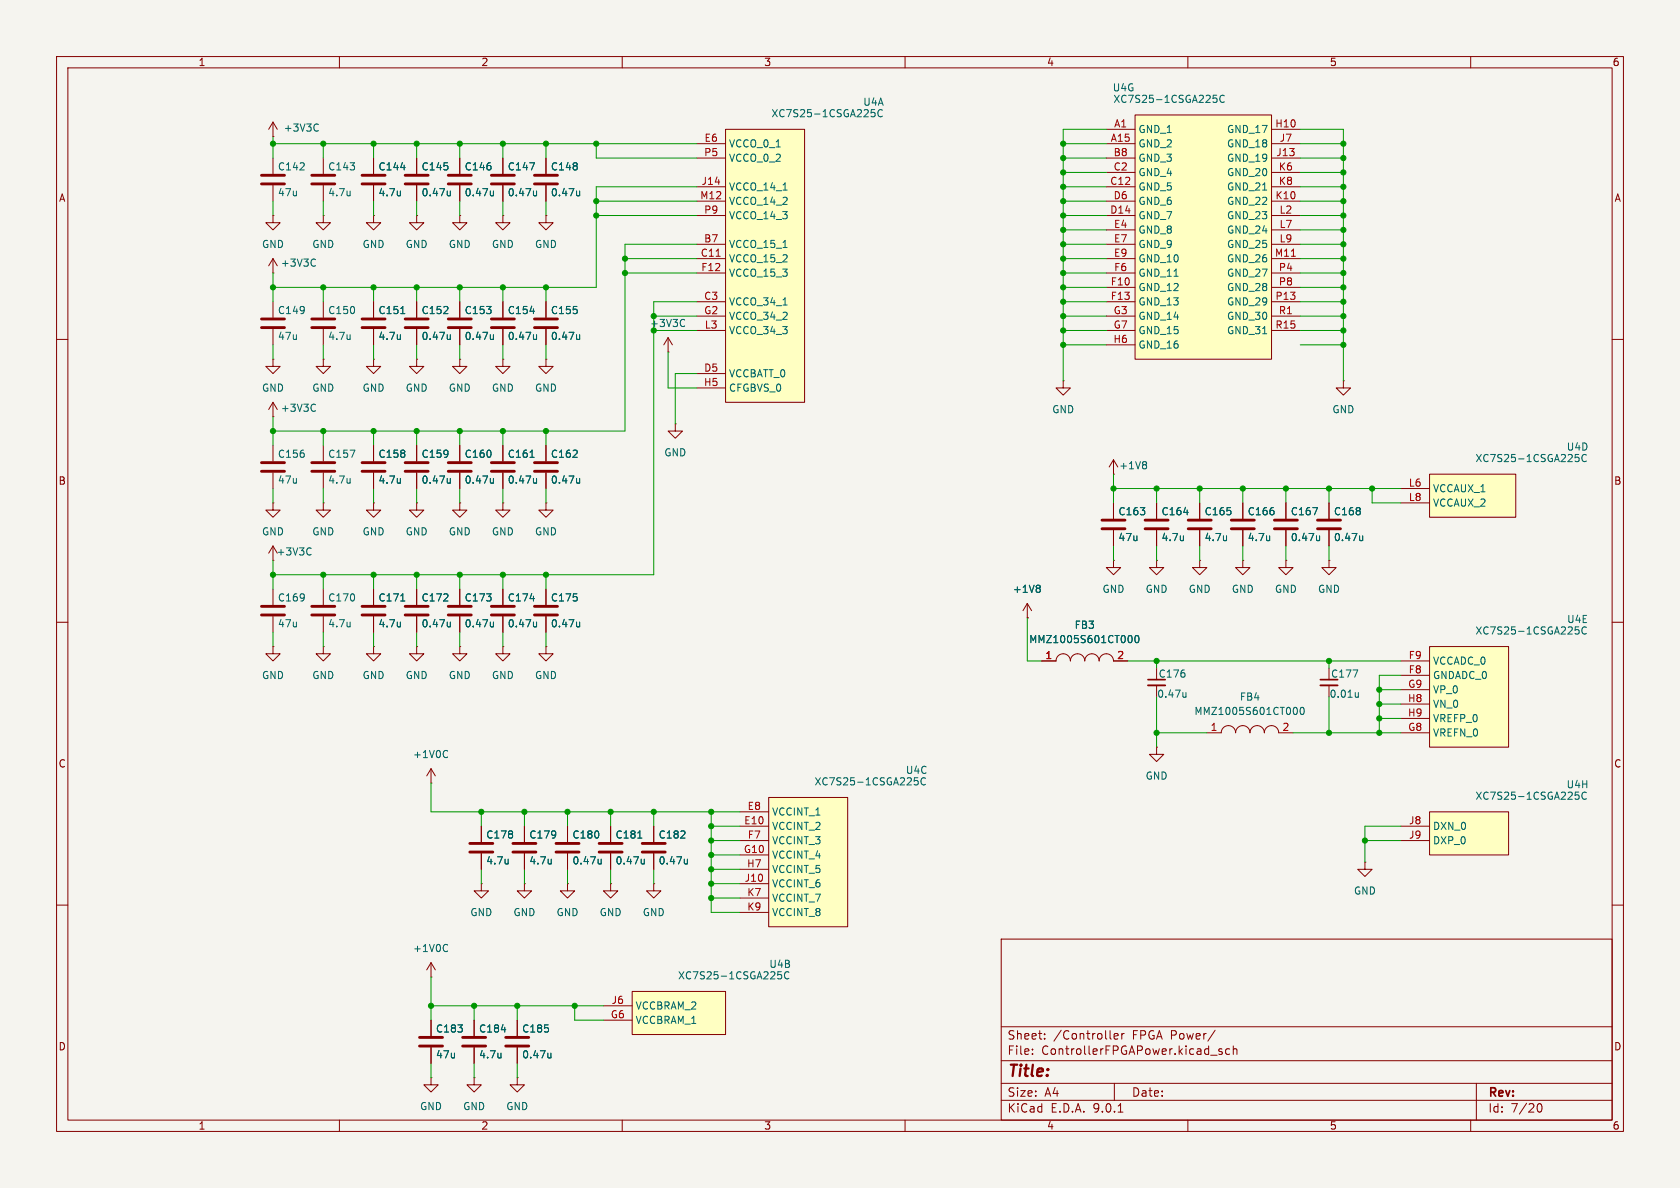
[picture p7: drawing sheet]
<svg xmlns="http://www.w3.org/2000/svg" width="297mm" height="210mm" viewBox="0 0 297 210" stroke-linecap="round" stroke-linejoin="round" font-family="sans-serif">
<path d="M0 0h297v210h-297z" fill="#f5f4ef" stroke="#f5f4ef" stroke-width=".18"/>
<g fill="none" stroke="#840000" stroke-width=".18">
<path d="M10 10h277v190h-277zM12 12h273v186h-273zM60 10v2M110 10v2M160 10v2M210 10v2M260 10v2M48.3 38.1v1.3h1.2l-1.2 1.2-1.3-1.2h1.3M48.3 38.1h.1M48.3 27.9v2.8M48.3 32.8v2.8M57.1 38.1v1.3h1.3l-1.3 1.2-1.2-1.2h1.2"/>
<path d="M57.1 38.1h.1M66 38.1v1.3h1.3l-1.3 1.2-1.2-1.2h1.2M66 38.1h.1M81.3 38.1v1.3h1.2l-1.2 1.2-1.3-1.2h1.3M81.3 38.1h.1M81.3 27.9v2.8M81.3 32.8v2.8M88.9 38.1v1.3h1.3l-1.3 1.2-1.3-1.2h1.3M88.9 38.1h.1M88.9 27.9v2.8M88.9 32.8v2.8M96.5 38.1v1.3h1.3l-1.3 1.2-1.3-1.2h1.3"/>
<path d="M96.5 38.1h.1M96.5 27.9v2.8M96.5 32.8v2.8M48.3 48.3h.1M48.3 45.7l-.8 1.3M48.3 45.7l.7 1.3M48.3 45.7v2.6M48.3 53.3v2.8M48.3 58.2v2.8M57.1 53.3v2.8M57.1 58.2v2.8M66 53.3v2.8"/>
<path d="M66 58.2v2.8M73.7 53.3v2.8M73.7 58.2v2.8M10 60h2M48.3 73.7h.1M48.3 63.5v1.3h1.2l-1.2 1.2-1.3-1.2h1.3M48.3 63.5h.1M48.3 71.1v2.6M48.3 78.7v2.8M48.3 71.1l-.8 1.3M48.3 71.1l.7 1.3M57.1 63.5v1.3h1.3l-1.3 1.2-1.2-1.2h1.2"/>
<path d="M57.1 63.5h.1M57.1 78.7v2.8M66 63.5v1.3h1.3l-1.3 1.2-1.2-1.2h1.2M66 63.5h.1M66 78.7v2.8M73.7 63.5v1.3h1.2l-1.2 1.2-1.3-1.2h1.3M73.7 63.5h.1M285 60h2M47.5 97.8l.8-1.3v2.6M48.3 99.1h.1M48.3 88.9v1.3h1.2l-1.2 1.2-1.3-1.2h1.3M48.3 88.9h.1"/>
<path d="M48.3 83.6v2.8M57.1 88.9v1.3h1.3l-1.3 1.2-1.2-1.2h1.2M57.1 88.9h.1M57.1 83.6v2.8M66 88.9v1.3h1.3l-1.3 1.2-1.2-1.2h1.2M66 88.9h.1M66 83.6v2.8M234.9 99.1v1.2h1.3l-1.3 1.3-1.2-1.3h1.2M234.9 99.1h.1M10 110h2M48.3 114.3v1.3h1.2l-1.2 1.2-1.3-1.2h1.3M48.3 114.3h.1"/>
<path d="M48.3 104.1v2.8M48.3 109v2.8M57.1 114.3v1.3h1.3l-1.3 1.2-1.2-1.2h1.2M57.1 114.3h.1M57.1 104.1v2.8M57.1 109v2.8M66 114.3v1.3h1.3l-1.3 1.2-1.2-1.2h1.2M66 114.3h.1M66 104.1v2.8M66 109v2.8M285 110h2M10 160h2"/>
<path d="M76.2 172.7h.1M76.2 170.2v2.5M76.2 170.2l-.8 1.3M76.2 170.2l.8 1.3M177 166h108v32h-108zM285 160h2M60 198v2M76.2 190.5v1.3h1.3l-1.3 1.2-1.3-1.2h1.3M76.2 190.5h.1M76.2 180.3v2.8M76.2 185.2v2.8M83.8 190.5v1.3h1.3l-1.3 1.2-1.3-1.2h1.3"/>
<path d="M83.8 190.5h.1M83.8 180.3v2.8M83.8 185.2v2.8M91.4 190.5v1.3h1.3l-1.3 1.2-1.2-1.2h1.2M91.4 190.5h.1M91.4 180.3v2.8M91.4 185.2v2.8M110 198v2M160 198v2M177 194.5h108M177 191.5h108M177 187.5h108"/>
<path d="M177 181.5h108M182.5 186.3v.1M182.5 185.5v.1M184.7 183.6v.1M184.7 182.8v.1M197 183.2l.7-.1-.1-.3-.4-.1-.2 .2v.7h.6M197 191.5v3M197.7 196.6h.8M198.3 182.7v1M198.7 182.7l-.2 .1-.2 .2M210 198v2M214.8 182.1l-1.3 2"/>
<path d="M216 185.5l-.3-.1-.2 .2v.2l.5 .2v.3h-.5M217.4 185.5l-.4-.1-.3 .3v.4l.1 .2h.6M218 185.5l.2-.1 .4 .1 .1 .9M218 184.9v1.5M260 198v2M261 191.5v6.5M271.7 195.7l.2-.5 .2-.1a.81 .81 0 0 1 .6 .6 .81 .81 0 0 1-.3 .8h-.4l-.3-.5"/>
</g>
<g fill="none" stroke="#840000" stroke-width=".51">
<path d="M46.2 31h4.1M46.2 32.5h4.1M79.2 31h4.1M79.2 32.5h4.1M86.9 31h4M86.9 32.5h4M94.5 31h4.1M94.5 32.5h4.1M46.2 56.4h4.1M46.2 57.9h4.1M55.1 56.4h4.1M55.1 57.9h4.1"/>
<path d="M64 56.4h4.1M64 57.9h4.1M71.6 56.4h4.1M71.6 57.9h4.1M46.2 81.8h4.1M46.2 83.3h4.1M55.1 81.8h4.1M55.1 83.3h4.1M64 81.8h4.1M64 83.3h4.1M46.2 107.2h4.1M46.2 108.7h4.1"/>
<path d="M55.1 107.2h4.1M55.1 108.7h4.1M64 107.2h4.1M64 108.7h4.1M74.2 183.4h4M74.2 184.9h4M81.8 183.4h4.1M81.8 184.9h4.1M89.4 183.4h4.1M89.4 184.9h4.1"/>
</g>
<g fill="none" stroke="#006464" stroke-width=".18">
<path d="M87.2 34.5l-.3 .1M87.2 33.8v.8M93.6 28.8h.9l-.6 1.2M94.9 33.8v.8M94.9 34.5l-.4 .1M102.5 34.5l-.4 .1M102.5 33.8v.8M55.5 45.8l.3 .1M55.8 46.9l-.3 .2M61.9 59.2v.8M61.9 59.9l-.1 .1M70.8 59.2v.8"/>
<path d="M70.8 59.9l-.1 .1M70.8 55.4h.8M79.6 59.2v.8M79.6 59.9l-.3 .1M55.5 71.4l.3 .2M55.8 72.6l-.3 .1M61.9 79.6h.8l-.5 1.2M54.8 96.8l.2 .2M55 98l-.2 .1M61.9 84.6v.8M61.9 85.3l-.1 .1M70.8 84.6v.8"/>
<path d="M70.8 85.3l-.1 .1M61.9 110v.8M61.9 110.7l-.1 .1M70.8 110v.8M70.8 110.7l-.1 .1M70.8 106.2h.8M78.9 166.9l.2 .2M79.1 168.1l-.2 .1M88.6 186.2v.8M88.6 186.9l-.1 .1M88.6 182h.8M97.4 186.2v.8"/>
<path d="M97.4 186.9l-.4 .1"/>
</g>
<path d="M200.7 20.3h24.1v43.2h-24.1z" fill="#ffffc2"/>
<g fill="none" stroke="#840000" stroke-width=".18">
<path d="M195.6 22.9h5.1M195.6 25.4h5.1M195.6 27.9h5.1M195.6 30.5h5.1M195.6 33h5.1M195.6 35.6h5.1M195.6 38.1h5.1M200.7 20.3h24.1v43.2h-24.1zM224.8 22.9h5.1M224.8 25.4h5.1M224.8 27.9h5.1M224.8 30.5h5.1"/>
<path d="M224.8 33h5.1M224.8 35.6h5.1M224.8 38.1h5.1M195.6 40.6h5.1M195.6 43.2h5.1M195.6 45.7h5.1M195.6 48.3h5.1M195.6 50.8h5.1M195.6 53.3h5.1M195.6 55.9h5.1M195.6 58.4h5.1M224.8 40.6h5.1"/>
<path d="M224.8 43.2h5.1M224.8 45.7h5.1M224.8 48.3h5.1M224.8 50.8h5.1M224.8 53.3h5.1M224.8 55.9h5.1M224.8 58.4h5.1M195.6 61h5.1"/>
</g>
<path d="M228.3 45.3h.7" fill="none" stroke="#a90000" stroke-width=".18"/>
<path d="M214.5 16.8h.6M214.6 17.3h.3l.3 .3-.1 .4-.5 .1M216.4 17a.6 .6 0 0 0-.8 .4 .6 .6 0 0 0 .6 .7l.2-.1" fill="none" stroke="#006464" stroke-width=".18"/>
<path d="M135.9 141h14v22.8h-14z" fill="#ffffc2"/>
<g fill="none" stroke="#840000" stroke-width=".18">
<path d="M196.8 99.1v1.2h1.3l-1.3 1.3-1.2-1.3h1.2M196.8 99.1h.1M204.5 99.1v1.2h1.2l-1.2 1.3-1.3-1.3h1.3M204.5 99.1h.1M234.9 88.9v2.8M234.9 93.7v2.8M181.6 109.2h.1M181.6 106.7l-.8 1.3M181.6 106.7l.8 1.3M181.6 106.7v2.5M184.1 116.8h2.6a1.27 1.27 0 0 1 1.3-1.2 1.27 1.27 0 0 1 1.2 1.2 1.27 1.27 0 0 1 1.3-1.2 1.27 1.27 0 0 1 1.3 1.2 1.27 1.27 0 0 1 1.2-1.2 1.27 1.27 0 0 1 1.3 1.2 1.27 1.27 0 0 1 1.3-1.2 1.27 1.27 0 0 1 1.2 1.2h2.6M204.5 132.1v1.3h1.2l-1.2 1.2-1.3-1.2h1.3"/>
<path d="M204.5 132.1h.1M204.5 121.2v2M130.8 143.5h5.1M130.8 146.1h5.1M130.8 148.6h5.1M130.8 151.1h5.1M130.8 153.7h5.1M130.8 156.2h5.1M130.8 158.8h5.1M135.9 141h14v22.8h-14zM130.8 161.3h5.1"/>
</g>
<path d="M240.9 94.7v.9M240.9 95.5l-.4 .1M183.7 103.4l.2 .3-.2 .3 .2 .2v.3l-.2 .2M199.7 112.3a.68 .68 0 0 1 .5 .7 .68 .68 0 0 1-.5 .6M200.8 112.4l.1-.1a.68 .68 0 0 1 .5 .7 .68 .68 0 0 1-.5 .6 .84 .84 0 0 1-.1-1.2zM161.8 138h.3l.2 .2-.1 .5-.4 .1M163.1 137.5a.61 .61 0 0 0-.3 .8 .61 .61 0 0 0 .8 .3M209.7 122.4v.9M209.7 123.1l-.4 .2" fill="none" stroke="#006464" stroke-width=".18"/>
<path d="M202.9 120.1h3.1" fill="none" stroke="#840000" stroke-width=".3"/>
<path d="M202.9 121.2h3.1" fill="none" stroke="#840000" stroke-width=".33"/>
<path d="M232.9 91.9h4.1M232.9 93.5h4.1" fill="none" stroke="#840000" stroke-width=".51"/>
<path d="M128.3 22.9h13.9v48.2h-13.9z" fill="#ffffc2"/>
<g fill="none" stroke="#840000" stroke-width=".18">
<path d="M123.2 25.4h5.1M123.2 27.9h5.1M123.2 33h5.1M123.2 35.6h5.1M123.2 38.1h5.1M128.3 22.9h13.9v48.2h-13.9zM123.2 43.2h5.1M123.2 45.7h5.1M123.2 48.3h5.1M123.2 53.3h5.1M123.2 55.9h5.1M123.2 58.4h5.1"/>
<path d="M123.2 66h5.1M123.2 68.6h5.1"/>
</g>
<path d="M154.2 19.9h.3l.2 .2-.1 .4-.4 .1M155.4 19.4a.61 .61 0 0 0-.2 .8 .61 .61 0 0 0 .8 .3M138.4 33.6h.8M138.4 43.8h.8M138.4 53.9h.8" fill="none" stroke="#006464" stroke-width=".18"/>
<path d="M126.6 45.3h.7" fill="none" stroke="#a90000" stroke-width=".18"/>
<path d="M252.7 143.5h14v7.6h-14z" fill="#ffffc2"/>
<path d="M234.9 121.2v2M247.6 146.1h5.1M247.6 148.6h5.1M252.7 143.5h14v7.6h-14z" fill="none" stroke="#840000" stroke-width=".18"/>
<path d="M239.2 118.4h.8l-.5 1.3M240.1 122.4v.9M240.1 123.1l-.3 .2M278.6 140.5h.3l.3 .3-.1 .4-.5 .1M279.9 140.1a.61 .61 0 0 0-.3 .8 .61 .61 0 0 0 .8 .3" fill="none" stroke="#006464" stroke-width=".18"/>
<path d="M233.4 120.1h3.1" fill="none" stroke="#840000" stroke-width=".3"/>
<path d="M233.4 121.2h3.1" fill="none" stroke="#840000" stroke-width=".33"/>
<path d="M252.7 114.3h14v17.8h-14z" fill="#ffffc2"/>
<path d="M247.6 116.8h5.1M247.6 119.4h5.1M252.7 114.3h14v17.8h-14zM247.6 121.9h5.1M247.6 124.5h5.1M247.6 127h5.1M247.6 129.5h5.1" fill="none" stroke="#840000" stroke-width=".18"/>
<path d="M278.6 111.3h.3l.3 .2-.1 .5-.5 .1M279.9 110.9a.61 .61 0 0 0-.3 .8 .61 .61 0 0 0 .8 .3" fill="none" stroke="#006464" stroke-width=".18"/>
<path d="M252.7 83.8h15.3v7.6h-15.3z" fill="#ffffc2"/>
<g fill="none" stroke="#840000" stroke-width=".18">
<path d="M212.1 99.1v1.2h1.3l-1.3 1.3-1.3-1.3h1.3M212.1 99.1h.1M219.7 99.1v1.2h1.3l-1.3 1.3-1.3-1.3h1.3M219.7 99.1h.1M227.3 99.1v1.2h1.3l-1.3 1.3-1.2-1.3h1.2M227.3 99.1h.1M247.6 86.4h5.1M247.6 88.9h5.1M252.7 83.8h15.3v7.6h-15.3zM213.4 129.5h2.5a1.27 1.27 0 0 1 1.3-1.2 1.27 1.27 0 0 1 1.2 1.2 1.27 1.27 0 0 1 1.3-1.2 1.27 1.27 0 0 1 1.3 1.2 1.27 1.27 0 0 1 1.2-1.2 1.27 1.27 0 0 1 1.3 1.2 1.27 1.27 0 0 1 1.3-1.2 1.27 1.27 0 0 1 1.3 1.2h2.5M85.1 156.2v1.3h1.3l-1.3 1.3-1.3-1.3h1.3M85.1 156.2h.1"/>
<path d="M92.7 156.2v1.3h1.3l-1.3 1.3-1.3-1.3h1.3M92.7 156.2h.1M92.7 146.1v2.7M92.7 150.9v2.8M100.3 156.2v1.3h1.3l-1.3 1.3-1.2-1.3h1.2M100.3 156.2h.1M100.3 146.1v2.7M100.3 150.9v2.8M107.9 156.2v1.3h1.3l-1.3 1.3-1.2-1.3h1.2M107.9 156.2h.1M107.9 146.1v2.7M107.9 150.9v2.8"/>
<path d="M115.6 146.1v2.7M115.6 150.9v2.8M241.3 152.4v1.3h1.3l-1.3 1.2-1.3-1.2h1.3M241.3 152.4h.1"/>
</g>
<g fill="none" stroke="#006464" stroke-width=".18">
<path d="M278.6 80.8h.3l.3 .3-.1 .4-.5 .1M279.9 80.4a.61 .61 0 0 0-.3 .8 .61 .61 0 0 0 .8 .3M228.9 125a.68 .68 0 0 1 .5 .7 .68 .68 0 0 1-.5 .6M230 125.1l.1-.1a.68 .68 0 0 1 .5 .7 .68 .68 0 0 1-.5 .6 .84 .84 0 0 1-.1-1.2zM97.5 151.9v.8M97.5 152.6l-.1 .1M106.3 151.9v.8M106.3 152.6l-.4 .1M112.8 148.2h.7M113.9 152.6l-.4 .1M113.9 151.9v.8M121.5 152.6l-.3 .1"/>
<path d="M121.5 151.9v.8"/>
</g>
<path d="M90.7 149.1h4M90.7 150.6h4M98.3 149.1h4.1M98.3 150.6h4.1M105.9 149.1h4.1M105.9 150.6h4.1M113.5 149.1h4.1M113.5 150.6h4.1" fill="none" stroke="#840000" stroke-width=".51"/>
<path d="M111.8 175.3h16.5v7.6h-16.5z" fill="#ffffc2"/>
<g fill="none" stroke="#840000" stroke-width=".18">
<path d="M48.3 24.1h.1M48.3 21.6l-.8 1.3M48.3 21.6l.7 1.3M48.3 21.6v2.5M57.1 27.9v2.8M57.1 32.8v2.8M66 27.9v2.8M66 32.8v2.8M73.7 38.1v1.3h1.2l-1.2 1.2-1.3-1.2h1.3M73.7 38.1h.1M73.7 27.9v2.8M73.7 32.8v2.8"/>
<path d="M81.3 27.9v2.8M81.3 32.8v2.8M88.9 27.9v2.8M88.9 32.8v2.8M96.5 27.9v2.8M96.5 32.8v2.8M66 53.3v2.8M66 58.2v2.8M73.7 53.3v2.8M73.7 58.2v2.8M81.3 53.3v2.8M81.3 58.2v2.8"/>
<path d="M88.9 53.3v2.8M88.9 58.2v2.8M96.5 53.3v2.8M96.5 58.2v2.8M118.1 59.7l-.8 1.3M118.1 59.7l.8 1.3M118.1 59.7v2.5M66 78.7v2.8M73.7 78.7v2.8M81.3 63.5v1.3h1.2l-1.2 1.2-1.3-1.2h1.3M81.3 63.5h.1M81.3 78.7v2.8"/>
<path d="M88.9 63.5v1.3h1.3l-1.3 1.2-1.3-1.2h1.3M88.9 63.5h.1M88.9 78.7v2.8M96.5 63.5v1.3h1.3l-1.3 1.2-1.3-1.2h1.3M96.5 63.5h.1M96.5 78.7v2.8M118.1 62.2h.1M119.4 74.9v1.3h1.2l-1.2 1.3-1.3-1.3h1.3M119.4 74.9h.1M188 67.3v1.3h-1.3l1.3 1.3 1.2-1.3h-1.2M188 67.3h.1M237.5 67.3v1.3h1.3l-1.3 1.3-1.3-1.3h1.3"/>
<path d="M237.5 67.3h.1M66 83.6v2.8M73.7 88.9v1.3h1.2l-1.2 1.2-1.3-1.2h1.3M73.7 88.9h.1M73.7 83.6v2.8M81.3 88.9v1.3h1.2l-1.2 1.2-1.3-1.2h1.3M81.3 88.9h.1M81.3 83.6v2.8M88.9 88.9v1.3h1.3l-1.3 1.2-1.3-1.2h1.3M88.9 88.9h.1M88.9 83.6v2.8M96.5 88.9v1.3h1.3l-1.3 1.2-1.3-1.2h1.3"/>
<path d="M96.5 88.9h.1M96.5 83.6v2.8M196.8 83.8h.1M196.8 81.3l-.7 1.3M196.8 81.3l.8 1.3M196.8 81.3v2.5M196.8 88.9v2.8M196.8 93.7v2.8M204.5 88.9v2.8M204.5 93.7v2.8M212.1 88.9v2.8M212.1 93.7v2.8"/>
<path d="M219.7 88.9v2.8M219.7 93.7v2.8M227.3 88.9v2.8M227.3 93.7v2.8M234.9 88.9v2.8M234.9 93.7v2.8M66 104.1v2.8M66 109v2.8M73.7 114.3v1.3h1.2l-1.2 1.2-1.3-1.2h1.3M73.7 114.3h.1M73.7 104.1v2.8M73.7 109v2.8"/>
<path d="M81.3 114.3v1.3h1.2l-1.2 1.2-1.3-1.2h1.3M81.3 114.3h.1M81.3 104.1v2.8M81.3 109v2.8M88.9 114.3v1.3h1.3l-1.3 1.2-1.3-1.2h1.3M88.9 114.3h.1M88.9 104.1v2.8M88.9 109v2.8M96.5 114.3v1.3h1.3l-1.3 1.2-1.3-1.2h1.3M96.5 114.3h.1M96.5 104.1v2.8M96.5 109v2.8"/>
<path d="M181.6 109.2h.1M184.1 116.8h2.6M196.8 116.8h2.6M76.2 138.4h.1M76.2 135.9l-.8 1.3M76.2 135.9l.8 1.3M76.2 135.9v2.5M85.1 146.1v2.7M85.1 150.9v2.8M92.7 146.1v2.7M92.7 150.9v2.8M100.3 146.1v2.7"/>
<path d="M100.3 150.9v2.8M107.9 146.1v2.7M107.9 150.9v2.8M115.6 156.2v1.3h1.2l-1.2 1.3-1.3-1.3h1.3M115.6 156.2h.1M115.6 146.1v2.7M115.6 150.9v2.8M106.7 177.8h5.1M111.8 175.3h16.5v7.6h-16.5zM76.2 180.3v2.8M76.2 185.2v2.8M83.8 180.3v2.8"/>
<path d="M83.8 185.2v2.8M91.4 180.3v2.8M91.4 185.2v2.8M106.7 180.3h5.1"/>
</g>
<g fill="none" stroke="#006464" stroke-width=".18">
<path d="M56 21.9l.3 .1M56.3 23.1l-.3 .1M61.9 33.8v.8M61.9 34.5l-.1 .1M70.8 33.8v.8M70.8 34.5l-.1 .1M70.8 29.6h.8M79.6 33.8v.8M79.6 34.5l-.3 .1M87.2 33.8v.8M87.2 34.5l-.3 .1M93.6 28.8h.9l-.6 1.2"/>
<path d="M94.9 33.8v.8M94.9 34.5l-.4 .1M102.5 33.8v.8M102.5 34.5l-.4 .1M70.8 59.2v.8M70.8 59.9l-.1 .1M70.8 55.4h.8M79.6 59.2v.8M79.6 59.9l-.3 .1M87.2 59.2v.8M87.2 59.9l-.3 .1M93.7 55h.8"/>
<path d="M94.9 59.2v.8M94.9 59.9l-.4 .1M102.5 59.2v.8M102.5 59.9l-.4 .1M120.8 56.5l.2 .1M121 57.6l-.2 .1M70.8 84.6v.8M70.8 85.3l-.1 .1M79.6 84.6v.8M79.6 85.3l-.3 .1M87.2 85.3l-.3 .1M87.2 84.6v.8"/>
<path d="M93.7 80.8h.7M94.9 85.3l-.4 .1M94.9 84.6v.8M102.5 85.3l-.4 .1M102.5 84.6v.8M202.5 81.6l.2 .2-.2 .3 .2 .3v.2l-.2 .3M209.2 94.7v.9M209.2 95.5h.1M209.3 90.6h.8M216.8 94.7v.9M216.8 95.5h.1M224.5 94.7v.9"/>
<path d="M224.5 95.5h-.1M232.1 89.7h.8l-.5 1.3M233.3 94.7v.9M233.3 95.5l-.4 .1M240.9 95.5l-.4 .1M240.9 94.7v.9M70.8 110v.8M70.8 110.7l-.1 .1M70.8 106.2h.8M79.6 110v.8M79.6 110.7l-.3 .1M87.2 110v.8"/>
<path d="M87.2 110.7l-.3 .1M93.7 105.8h.8M94.9 110.7l-.4 .1M94.9 110v.8M102.5 110.7l-.4 .1M102.5 110v.8M183.7 103.4l.2 .3-.2 .3 .2 .2v.3l-.2 .2M199.7 112.3a.68 .68 0 0 1 .5 .7 .68 .68 0 0 1-.5 .6M200.8 112.4l.1-.1a.68 .68 0 0 1 .5 .7 .68 .68 0 0 1-.5 .6 .84 .84 0 0 1-.1-1.2zM78.9 132.7l.2 .1M79.1 133.8l-.2 .1M89.8 151.9v.8"/>
<path d="M89.8 152.6v.1M97.5 151.9v.8M97.5 152.6l-.1 .1M106.3 151.9v.8M106.3 152.6l-.4 .1M112.8 148.2h.7M113.9 152.6l-.4 .1M113.9 151.9v.8M121.5 152.6l-.3 .1M121.5 151.9v.8M137.7 172.3h.3l.2 .2-.1 .5h-.4M138.9 171.8a.61 .61 0 0 0-.2 .8 .61 .61 0 0 0 .8 .3"/>
<path d="M88.6 186.2v.8M88.6 186.9l-.1 .1M88.6 182h.8M97.4 186.2v.8M97.4 186.9l-.4 .1"/>
</g>
<g fill="none" stroke="#840000" stroke-width=".51">
<path d="M55.1 31h4.1M55.1 32.5h4.1M64 31h4.1M64 32.5h4.1M71.6 31h4.1M71.6 32.5h4.1M79.2 56.4h4.1M79.2 57.9h4.1M86.9 56.4h4M86.9 57.9h4M94.5 56.4h4.1M94.5 57.9h4.1"/>
<path d="M71.6 81.8h4.1M71.6 83.3h4.1M79.2 81.8h4.1M79.2 83.3h4.1M86.9 81.8h4M86.9 83.3h4M94.5 81.8h4.1M94.5 83.3h4.1M194.8 91.9h4.1M194.8 93.5h4.1M202.4 91.9h4.1M202.4 93.5h4.1"/>
<path d="M210.1 91.9h4M210.1 93.5h4M217.7 91.9h4M217.7 93.5h4M225.3 91.9h4.1M225.3 93.5h4.1M71.6 107.2h4.1M71.6 108.7h4.1M79.2 107.2h4.1M79.2 108.7h4.1M86.9 107.2h4M86.9 108.7h4"/>
<path d="M94.5 107.2h4.1M94.5 108.7h4.1M83.1 149.1h4M83.1 150.6h4"/>
</g>
<g fill="none" stroke="#009600" stroke-width=".18">
<path d="M48.3 25.4h74.9M48.3 24.1v3.8M48.3 35.6v2.5M57.1 25.4v2.5M57.1 35.6v2.5M66 25.4v2.5M66 35.6v2.5M73.7 25.4v2.5M73.7 35.6v2.5M81.3 25.4v2.5M81.3 35.6v2.5M88.9 25.4v2.5"/>
<path d="M88.9 35.6v2.5M96.5 25.4v2.5M96.5 35.6v2.5M105.4 25.4v2.5h17.8M105.4 38.1h17.8M105.4 35.6h17.8M123.2 33h-17.8v17.8h-57.1M188 27.9h7.6M188 38.1h7.6M188 35.6h7.6M188 33h7.6M188 25.4h7.6"/>
<path d="M188 30.5h7.6M195.6 22.9h-7.6v44.4M229.9 27.9h7.6M229.9 38.1h7.6M229.9 22.9h7.6v44.4M229.9 35.6h7.6M229.9 33h7.6M229.9 25.4h7.6M229.9 30.5h7.6M48.3 48.3v5M57.1 50.8v2.5M66 50.8v2.5"/>
<path d="M73.7 50.8v2.5M81.3 50.8v2.5M88.9 50.8v2.5M96.5 50.8v2.5M110.5 45.7h12.7M110.5 48.3h12.7M115.6 58.4h7.6M115.6 55.9h7.6M123.2 53.3h-7.6v48.3h-67.3M123.2 43.2h-12.7v33h-62.2M188 40.6h7.6M188 58.4h7.6"/>
<path d="M188 53.3h7.6M188 55.9h7.6M188 50.8h7.6M188 45.7h7.6M188 48.3h7.6M188 43.2h7.6M229.9 40.6h7.6M229.9 58.4h7.6M229.9 53.3h7.6M229.9 55.9h7.6M229.9 50.8h7.6M229.9 45.7h7.6"/>
<path d="M229.9 48.3h7.6M229.9 43.2h7.6M48.3 61v2.5M48.3 73.7v5M57.1 61v2.5M57.1 76.2v2.5M66 61v2.5M66 76.2v2.5M73.7 61v2.5M73.7 76.2v2.5M81.3 61v2.5M81.3 76.2v2.5"/>
<path d="M88.9 61v2.5M88.9 76.2v2.5M96.5 61v2.5M96.5 76.2v2.5M118.1 62.2v6.4h5.1M123.2 66h-3.8v8.9M188 61h7.6M229.9 61h7.6M48.3 86.4v2.5M48.3 99.1v5M57.1 86.4v2.5M66 86.4v2.5"/>
<path d="M73.7 86.4v2.5M81.3 86.4v2.5M88.9 86.4v2.5M96.5 86.4v2.5M196.8 86.4h50.8M196.8 83.8v5.1M196.8 96.5v2.6M204.5 86.4v2.5M204.5 96.5v2.6M212.1 86.4v2.5M212.1 96.5v2.6M219.7 86.4v2.5"/>
<path d="M219.7 96.5v2.6M227.3 86.4v2.5M227.3 96.5v2.6M234.9 86.4v2.5M234.9 96.5v2.6M242.6 86.4v2.5h5M48.3 111.8v2.5M57.1 101.6v2.5M57.1 111.8v2.5M66 101.6v2.5M66 111.8v2.5M73.7 101.6v2.5"/>
<path d="M73.7 111.8v2.5M81.3 101.6v2.5M81.3 111.8v2.5M88.9 101.6v2.5M88.9 111.8v2.5M96.5 101.6v2.5M96.5 111.8v2.5M181.6 109.2v7.6h2.5M199.4 116.8h48.2M204.5 116.8v1.3M234.9 116.8v1.3M247.6 119.4h-3.8v10.1"/>
<path d="M76.2 138.4v5.1h54.6M204.5 123.2v8.9M204.5 129.5h8.9M228.6 129.5h19M234.9 123.2v6.3M243.8 127h3.8M243.8 121.9h3.8M243.8 124.5h3.8M85.1 143.5v2.6M85.1 153.7v2.5M92.7 143.5v2.6M92.7 153.7v2.5"/>
<path d="M100.3 143.5v2.6M100.3 153.7v2.5M107.9 143.5v2.6M107.9 153.7v2.5M115.6 143.5v2.6M115.6 153.7v2.5M125.7 146.1h5.1M125.7 148.6h5.1M125.7 143.5v17.8h5.1M125.7 158.8h5.1M125.7 153.7h5.1M125.7 156.2h5.1"/>
<path d="M125.7 151.1h5.1M241.3 148.6h6.3M247.6 146.1h-6.3v6.3M76.2 172.7v7.6M76.2 177.8h30.5M83.8 177.8v2.5M91.4 177.8v2.5M101.6 177.8v2.5h5.1M76.2 188v2.5M83.8 188v2.5M91.4 188v2.5"/>
</g>
<g fill="#009600" stroke="#009600" stroke-width=".18">
<circle cx="96.5" cy="76.2" r=".46"/>
<circle cx="88.9" cy="76.2" r=".46"/>
<circle cx="81.3" cy="76.2" r=".46"/>
<circle cx="73.7" cy="76.2" r=".46"/>
<circle cx="92.7" cy="143.5" r=".46"/>
<circle cx="88.9" cy="101.6" r=".46"/>
<circle cx="96.5" cy="101.6" r=".46"/>
<circle cx="81.3" cy="101.6" r=".46"/>
<circle cx="73.7" cy="101.6" r=".46"/>
<circle cx="115.6" cy="58.4" r=".46"/>
<circle cx="115.6" cy="55.9" r=".46"/>
<circle cx="73.7" cy="25.4" r=".46"/>
<circle cx="81.3" cy="25.4" r=".46"/>
<circle cx="57.1" cy="25.4" r=".46"/>
<circle cx="66" cy="25.4" r=".46"/>
<circle cx="48.3" cy="25.4" r=".46"/>
<circle cx="66" cy="101.6" r=".46"/>
<circle cx="66" cy="76.2" r=".46"/>
<circle cx="48.3" cy="101.6" r=".46"/>
<circle cx="57.1" cy="76.2" r=".46"/>
<circle cx="48.3" cy="76.2" r=".46"/>
<circle cx="57.1" cy="101.6" r=".46"/>
<circle cx="110.5" cy="48.3" r=".46"/>
<circle cx="96.5" cy="50.8" r=".46"/>
<circle cx="110.5" cy="45.7" r=".46"/>
<circle cx="105.4" cy="25.4" r=".46"/>
<circle cx="105.4" cy="35.6" r=".46"/>
<circle cx="105.4" cy="38.1" r=".46"/>
<circle cx="88.9" cy="25.4" r=".46"/>
<circle cx="88.9" cy="50.8" r=".46"/>
<circle cx="96.5" cy="25.4" r=".46"/>
<circle cx="101.6" cy="177.8" r=".46"/>
<circle cx="83.8" cy="177.8" r=".46"/>
<circle cx="76.2" cy="177.8" r=".46"/>
<circle cx="91.4" cy="177.8" r=".46"/>
<circle cx="73.7" cy="50.8" r=".46"/>
<circle cx="81.3" cy="50.8" r=".46"/>
<circle cx="66" cy="50.8" r=".46"/>
<circle cx="57.1" cy="50.8" r=".46"/>
<circle cx="48.3" cy="50.8" r=".46"/>
<circle cx="100.3" cy="143.5" r=".46"/>
<circle cx="107.9" cy="143.5" r=".46"/>
<circle cx="115.6" cy="143.5" r=".46"/>
<circle cx="85.1" cy="143.5" r=".46"/>
<circle cx="188" cy="61" r=".46"/>
<circle cx="188" cy="50.8" r=".46"/>
<circle cx="188" cy="58.4" r=".46"/>
<circle cx="188" cy="55.9" r=".46"/>
<circle cx="188" cy="53.3" r=".46"/>
<circle cx="219.7" cy="86.4" r=".46"/>
<circle cx="212.1" cy="86.4" r=".46"/>
<circle cx="227.3" cy="86.4" r=".46"/>
<circle cx="188" cy="35.6" r=".46"/>
<circle cx="188" cy="33" r=".46"/>
<circle cx="188" cy="30.5" r=".46"/>
<circle cx="188" cy="27.9" r=".46"/>
<circle cx="188" cy="40.6" r=".46"/>
<circle cx="188" cy="43.2" r=".46"/>
<circle cx="188" cy="38.1" r=".46"/>
<circle cx="188" cy="48.3" r=".46"/>
<circle cx="188" cy="45.7" r=".46"/>
<circle cx="188" cy="25.4" r=".46"/>
<circle cx="237.5" cy="48.3" r=".46"/>
<circle cx="237.5" cy="45.7" r=".46"/>
<circle cx="237.5" cy="43.2" r=".46"/>
<circle cx="237.5" cy="58.4" r=".46"/>
<circle cx="237.5" cy="61" r=".46"/>
<circle cx="237.5" cy="30.5" r=".46"/>
<circle cx="237.5" cy="35.6" r=".46"/>
<circle cx="237.5" cy="33" r=".46"/>
<circle cx="237.5" cy="38.1" r=".46"/>
<circle cx="237.5" cy="40.6" r=".46"/>
<circle cx="237.5" cy="27.9" r=".46"/>
<circle cx="237.5" cy="25.4" r=".46"/>
<circle cx="237.5" cy="55.9" r=".46"/>
<circle cx="237.5" cy="53.3" r=".46"/>
<circle cx="237.5" cy="50.8" r=".46"/>
<circle cx="204.5" cy="129.5" r=".46"/>
<circle cx="125.7" cy="143.5" r=".46"/>
<circle cx="125.7" cy="146.1" r=".46"/>
<circle cx="204.5" cy="86.4" r=".46"/>
<circle cx="196.8" cy="86.4" r=".46"/>
<circle cx="125.7" cy="148.6" r=".46"/>
<circle cx="125.7" cy="153.7" r=".46"/>
<circle cx="125.7" cy="151.1" r=".46"/>
<circle cx="204.5" cy="116.8" r=".46"/>
<circle cx="125.7" cy="156.2" r=".46"/>
<circle cx="125.7" cy="158.8" r=".46"/>
<circle cx="243.8" cy="121.9" r=".46"/>
<circle cx="234.9" cy="116.8" r=".46"/>
<circle cx="243.8" cy="129.5" r=".46"/>
<circle cx="243.8" cy="127" r=".46"/>
<circle cx="234.9" cy="129.5" r=".46"/>
<circle cx="243.8" cy="124.5" r=".46"/>
<circle cx="242.6" cy="86.4" r=".46"/>
<circle cx="234.9" cy="86.4" r=".46"/>
<circle cx="241.3" cy="148.6" r=".46"/>
</g>
<text font-size="2.8" fill="#840000" x="178" y="190.9">Title:</text>
<g font-size="2.1" fill="#840000">
<text x="178" y="184">Sheet:</text>
<text x="186.2" y="184">/Controller</text>
<text x="200.2" y="184">FPGA Power/</text>
<text x="178" y="186.7">File:</text>
<text x="184.1" y="186.7">ControllerFPGAPower.kicad_sch</text>
<text x="178" y="196.9">KiCad</text>
<text x="178" y="194.1">Size:</text>
<text x="184.7" y="194.1">A4</text>
<text x="185.7" y="196.9">E.D.A.</text>
<text x="193.3" y="196.9">9.0.1</text>
<text x="200" y="194.1">Date:</text>
<text x="263" y="194.3">Rev:</text>
<text x="263" y="196.9">Id:</text>
<text x="267.1" y="196.9">7/20</text>
</g>
<g font-size="1.8" fill="#840000">
<text x="35" y="11.9">1</text>
<text x="85" y="11.9">2</text>
<text x="135" y="11.9">3</text>
<text x="185" y="11.9">4</text>
<text x="235" y="11.9">5</text>
<text x="285" y="11.9">6</text>
<text x="10.3" y="35.9">A</text>
<text x="285.3" y="35.9">A</text>
<text x="10.3" y="85.9">B</text>
<text x="285.3" y="85.9">B</text>
<text x="10.3" y="135.9">C</text>
<text x="285.3" y="135.9">C</text>
<text x="10.3" y="185.9">D</text>
<text x="285.3" y="185.9">D</text>
<text x="35" y="199.9">1</text>
<text x="85" y="199.9">2</text>
<text x="135" y="199.9">3</text>
<text x="185" y="199.9">4</text>
<text x="235" y="199.9">5</text>
<text x="285" y="199.9">6</text>
</g>
<g font-size="1.8" fill="#006464">
<text x="196.6" y="16.4">U4G</text>
<text x="50.1" y="23.5">+3V3C</text>
<text x="136.3" y="20.9">XC7S25-1CSGA225C</text>
<text x="152.5" y="18.9">U4A</text>
<text x="196.7" y="18.4">XC7S25-1CSGA225C</text>
<text x="201.2" y="23.7">GND_1</text>
<text x="216.8" y="23.7">GND_17</text>
<text x="128.8" y="26.3">VCCO_0_1</text>
<text x="128.8" y="28.8">VCCO_0_2</text>
<text x="201.2" y="26.3">GND_2</text>
<text x="201.2" y="28.8">GND_3</text>
<text x="216.8" y="26.3">GND_18</text>
<text x="216.8" y="28.8">GND_19</text>
<text x="49" y="30.3">C142</text>
<text x="49" y="34.9">47u</text>
<text x="57.9" y="30.3">C143</text>
<text x="57.9" y="34.9">4.7u</text>
<text x="66.8" y="30.3">C144</text>
<text x="66.8" y="34.9">4.7u</text>
<text x="74.4" y="30.3">C145</text>
<text x="74.4" y="34.9">0.47u</text>
<text x="82.1" y="30.3">C146</text>
<text x="82.1" y="34.9">0.47u</text>
<text x="89.7" y="30.3">C147</text>
<text x="89.7" y="34.9">0.47u</text>
<text x="97.3" y="30.3">C148</text>
<text x="97.3" y="34.9">0.47u</text>
<text x="128.8" y="33.9">VCCO_14_1</text>
<text x="201.2" y="31.3">GND_4</text>
<text x="201.2" y="33.9">GND_5</text>
<text x="216.8" y="31.3">GND_20</text>
<text x="216.8" y="33.9">GND_21</text>
<text x="128.8" y="36.4">VCCO_14_2</text>
<text x="128.8" y="39">VCCO_14_3</text>
<text x="201.2" y="36.4">GND_6</text>
<text x="201.2" y="39">GND_7</text>
<text x="201.2" y="41.5">GND_8</text>
<text x="216.8" y="36.4">GND_22</text>
<text x="216.8" y="39">GND_23</text>
<text x="216.8" y="41.5">GND_24</text>
<text x="46.2" y="44">GND</text>
<text x="49.6" y="47.3">+3V3C</text>
<text x="55.1" y="44">GND</text>
<text x="64" y="44">GND</text>
<text x="71.6" y="44">GND</text>
<text x="79.2" y="44">GND</text>
<text x="86.9" y="44">GND</text>
<text x="94.5" y="44">GND</text>
<text x="128.8" y="44">VCCO_15_1</text>
<text x="128.8" y="46.6">VCCO_15_2</text>
<text x="201.2" y="44">GND_9</text>
<text x="201.2" y="46.6">GND_10</text>
<text x="216.8" y="44">GND_25</text>
<text x="216.8" y="46.6">GND_26</text>
<text x="128.8" y="49.1">VCCO_15_3</text>
<text x="201.2" y="49.1">GND_11</text>
<text x="201.2" y="51.7">GND_12</text>
<text x="216.8" y="49.1">GND_27</text>
<text x="216.8" y="51.7">GND_28</text>
<text x="49" y="55.7">C149</text>
<text x="57.9" y="55.7">C150</text>
<text x="66.8" y="55.7">C151</text>
<text x="74.4" y="55.7">C152</text>
<text x="82.1" y="55.7">C153</text>
<text x="89.7" y="55.7">C154</text>
<text x="97.3" y="55.7">C155</text>
<text x="114.8" y="58">+3V3C</text>
<text x="128.8" y="54.2">VCCO_34_1</text>
<text x="128.8" y="56.7">VCCO_34_2</text>
<text x="128.8" y="59.3">VCCO_34_3</text>
<text x="201.2" y="54.2">GND_13</text>
<text x="201.2" y="56.7">GND_14</text>
<text x="201.2" y="59.3">GND_15</text>
<text x="216.8" y="54.2">GND_29</text>
<text x="216.8" y="56.7">GND_30</text>
<text x="216.8" y="59.3">GND_31</text>
<text x="49" y="60.3">47u</text>
<text x="57.9" y="60.3">4.7u</text>
<text x="66.8" y="60.3">4.7u</text>
<text x="74.4" y="60.3">0.47u</text>
<text x="82.1" y="60.3">0.47u</text>
<text x="89.7" y="60.3">0.47u</text>
<text x="97.3" y="60.3">0.47u</text>
<text x="201.2" y="61.8">GND_16</text>
<text x="46.2" y="69.4">GND</text>
<text x="55.1" y="69.4">GND</text>
<text x="64" y="69.4">GND</text>
<text x="71.6" y="69.4">GND</text>
<text x="79.2" y="69.4">GND</text>
<text x="86.9" y="69.4">GND</text>
<text x="94.5" y="69.4">GND</text>
<text x="128.8" y="66.9">VCCBATT_0</text>
<text x="128.8" y="69.4">CFGBVS_0</text>
<text x="49.6" y="73">+3V3C</text>
<text x="185.9" y="73.3">GND</text>
<text x="235.5" y="73.3">GND</text>
<text x="49" y="81.1">C156</text>
<text x="57.9" y="81.1">C157</text>
<text x="66.8" y="81.1">C158</text>
<text x="74.4" y="81.1">C159</text>
<text x="82.1" y="81.1">C160</text>
<text x="89.7" y="81.1">C161</text>
<text x="97.3" y="81.1">C162</text>
<text x="117.3" y="80.9">GND</text>
<text x="197.8" y="83.2">+1V8</text>
<text x="260.7" y="81.9">XC7S25-1CSGA225C</text>
<text x="276.9" y="79.9">U4D</text>
<text x="49" y="85.7">47u</text>
<text x="57.9" y="85.7">4.7u</text>
<text x="66.8" y="85.7">4.7u</text>
<text x="74.4" y="85.7">0.47u</text>
<text x="82.1" y="85.7">0.47u</text>
<text x="89.7" y="85.7">0.47u</text>
<text x="97.3" y="85.7">0.47u</text>
<text x="253.2" y="87.2">VCCAUX_1</text>
<text x="253.2" y="89.8">VCCAUX_2</text>
<text x="46.2" y="94.8">GND</text>
<text x="55.1" y="94.8">GND</text>
<text x="64" y="94.8">GND</text>
<text x="71.6" y="94.8">GND</text>
<text x="79.2" y="94.8">GND</text>
<text x="86.9" y="94.8">GND</text>
<text x="94.5" y="94.8">GND</text>
<text x="197.6" y="91.3">C163</text>
<text x="197.6" y="95.9">47u</text>
<text x="205.2" y="91.3">C164</text>
<text x="205.2" y="95.9">4.7u</text>
<text x="212.9" y="91.3">C165</text>
<text x="212.9" y="95.9">4.7u</text>
<text x="220.5" y="91.3">C166</text>
<text x="220.5" y="95.9">4.7u</text>
<text x="228.1" y="91.3">C167</text>
<text x="228.1" y="95.9">0.47u</text>
<text x="235.7" y="91.3">C168</text>
<text x="235.7" y="95.9">0.47u</text>
<text x="48.8" y="98.4">+3V3C</text>
<text x="49" y="106.5">C169</text>
<text x="57.9" y="106.5">C170</text>
<text x="66.8" y="106.5">C171</text>
<text x="74.4" y="106.5">C172</text>
<text x="82.1" y="106.5">C173</text>
<text x="89.7" y="106.5">C174</text>
<text x="97.3" y="106.5">C175</text>
<text x="179" y="105">+1V8</text>
<text x="194.8" y="105">GND</text>
<text x="202.4" y="105">GND</text>
<text x="210.1" y="105">GND</text>
<text x="217.7" y="105">GND</text>
<text x="225.3" y="105">GND</text>
<text x="232.9" y="105">GND</text>
<text x="49" y="111.1">47u</text>
<text x="57.9" y="111.1">4.7u</text>
<text x="66.8" y="111.1">4.7u</text>
<text x="74.4" y="111.1">0.47u</text>
<text x="82.1" y="111.1">0.47u</text>
<text x="89.7" y="111.1">0.47u</text>
<text x="97.3" y="111.1">0.47u</text>
<text x="181.8" y="113.9">MMZ1005S601CT000</text>
<text x="189.9" y="111.4">FB3</text>
<text x="260.7" y="112.4">XC7S25-1CSGA225C</text>
<text x="276.9" y="110.3">U4E</text>
<text x="204.7" y="120">C176</text>
<text x="235.2" y="120">C177</text>
<text x="253.2" y="117.7">VCCADC_0</text>
<text x="46.2" y="120.2">GND</text>
<text x="55.1" y="120.2">GND</text>
<text x="64" y="120.2">GND</text>
<text x="71.6" y="120.2">GND</text>
<text x="79.2" y="120.2">GND</text>
<text x="86.9" y="120.2">GND</text>
<text x="94.5" y="120.2">GND</text>
<text x="204.5" y="123.5">0.47u</text>
<text x="219.1" y="124.1">FB4</text>
<text x="235" y="123.5">0.01u</text>
<text x="253.2" y="120.2">GNDADC_0</text>
<text x="253.2" y="122.8">VP_0</text>
<text x="253.2" y="125.3">VN_0</text>
<text x="211.1" y="126.6">MMZ1005S601CT000</text>
<text x="253.2" y="127.9">VREFP_0</text>
<text x="253.2" y="130.4">VREFN_0</text>
<text x="72.9" y="134.2">+1V0C</text>
<text x="160" y="137">U4C</text>
<text x="143.9" y="139">XC7S25-1CSGA225C</text>
<text x="202.4" y="138">GND</text>
<text x="260.7" y="141.6">XC7S25-1CSGA225C</text>
<text x="276.9" y="139.5">U4H</text>
<text x="85.9" y="148.4">C178</text>
<text x="93.5" y="148.4">C179</text>
<text x="101.1" y="148.4">C180</text>
<text x="108.7" y="148.4">C181</text>
<text x="116.3" y="148.4">C182</text>
<text x="136.4" y="144.4">VCCINT_1</text>
<text x="136.4" y="146.9">VCCINT_2</text>
<text x="136.4" y="149.5">VCCINT_3</text>
<text x="253.2" y="146.9">DXN_0</text>
<text x="253.2" y="149.5">DXP_0</text>
<text x="85.9" y="153">4.7u</text>
<text x="93.5" y="153">4.7u</text>
<text x="101.1" y="153">0.47u</text>
<text x="108.7" y="153">0.47u</text>
<text x="116.3" y="153">0.47u</text>
<text x="136.4" y="152">VCCINT_4</text>
<text x="136.4" y="154.5">VCCINT_5</text>
<text x="136.4" y="157.1">VCCINT_6</text>
<text x="136.4" y="159.6">VCCINT_7</text>
<text x="239.3" y="158.3">GND</text>
<text x="83.1" y="162.2">GND</text>
<text x="90.7" y="162.2">GND</text>
<text x="98.3" y="162.2">GND</text>
<text x="105.9" y="162.2">GND</text>
<text x="113.5" y="162.2">GND</text>
<text x="136.4" y="162.2">VCCINT_8</text>
<text x="72.9" y="168.5">+1V0C</text>
<text x="119.8" y="173.3">XC7S25-1CSGA225C</text>
<text x="135.9" y="171.3">U4B</text>
<text x="112.3" y="178.7">VCCBRAM_2</text>
<text x="77" y="182.7">C183</text>
<text x="84.6" y="182.7">C184</text>
<text x="92.2" y="182.7">C185</text>
<text x="112.3" y="181.2">VCCBRAM_1</text>
<text x="77" y="187.3">47u</text>
<text x="84.6" y="187.3">4.7u</text>
<text x="92.2" y="187.3">0.47u</text>
<text x="74.2" y="196.4">GND</text>
<text x="81.8" y="196.4">GND</text>
<text x="89.4" y="196.4">GND</text>
</g>
<g font-size="1.8" fill="#a90000">
<text x="196.9" y="22.6">A1</text>
<text x="225.4" y="22.6">H10</text>
<text x="124.4" y="27.7">P5</text>
<text x="124.4" y="25.1">E6</text>
<text x="196.3" y="25.1">A15</text>
<text x="196.8" y="27.7">B8</text>
<text x="225.5" y="27.7">J13</text>
<text x="226.1" y="25.1">J7</text>
<text x="123.7" y="35.3">M12</text>
<text x="123.9" y="32.8">J14</text>
<text x="196.2" y="32.8">C12</text>
<text x="196.8" y="30.2">C2</text>
<text x="196.8" y="35.3">D6</text>
<text x="225.4" y="35.3">K10</text>
<text x="226" y="30.2">K6</text>
<text x="226" y="32.8">K8</text>
<text x="124.4" y="37.8">P9</text>
<text x="196.2" y="37.8">D14</text>
<text x="196.8" y="40.4">E4</text>
<text x="226.1" y="37.8">L2</text>
<text x="226.1" y="40.4">L7</text>
<text x="123.8" y="45.5">C11</text>
<text x="124.4" y="42.9">B7</text>
<text x="196.8" y="42.9">E7</text>
<text x="196.8" y="45.5">E9</text>
<text x="225.3" y="45.5">M11</text>
<text x="226.1" y="42.9">L9</text>
<text x="123.9" y="48">F12</text>
<text x="124.4" y="53.1">C3</text>
<text x="196.3" y="50.5">F10</text>
<text x="196.3" y="53.1">F13</text>
<text x="196.9" y="48">F6</text>
<text x="225.4" y="53.1">P13</text>
<text x="226" y="48">P4</text>
<text x="226" y="50.5">P8</text>
<text x="124.4" y="55.6">G2</text>
<text x="124.5" y="58.2">L3</text>
<text x="196.8" y="55.6">G3</text>
<text x="196.8" y="58.2">G7</text>
<text x="225.4" y="58.2">R15</text>
<text x="226" y="55.6">R1</text>
<text x="124.4" y="65.8">D5</text>
<text x="196.7" y="60.7">H6</text>
<text x="124.4" y="68.3">H5</text>
<text x="249" y="86.1">L6</text>
<text x="249" y="88.6">L8</text>
<text x="184.7" y="116.6">1</text>
<text x="197.4" y="116.6">2</text>
<text x="248.9" y="116.6">F9</text>
<text x="248.9" y="119.1">F8</text>
<text x="248.8" y="124.2">H8</text>
<text x="248.8" y="121.7">G9</text>
<text x="213.9" y="129.3">1</text>
<text x="226.6" y="129.3">2</text>
<text x="248.8" y="126.7">H9</text>
<text x="248.8" y="129.3">G8</text>
<text x="132.1" y="143.3">E8</text>
<text x="131.5" y="145.8">E10</text>
<text x="132.1" y="148.3">F7</text>
<text x="249" y="145.8">J8</text>
<text x="249" y="148.3">J9</text>
<text x="131.4" y="150.9">G10</text>
<text x="131.6" y="156">J10</text>
<text x="132" y="153.4">H7</text>
<text x="132" y="158.5">K7</text>
<text x="132" y="161">K9</text>
<text x="108" y="177.5">J6</text>
<text x="107.9" y="180.1">G6</text>
</g>
</svg>
